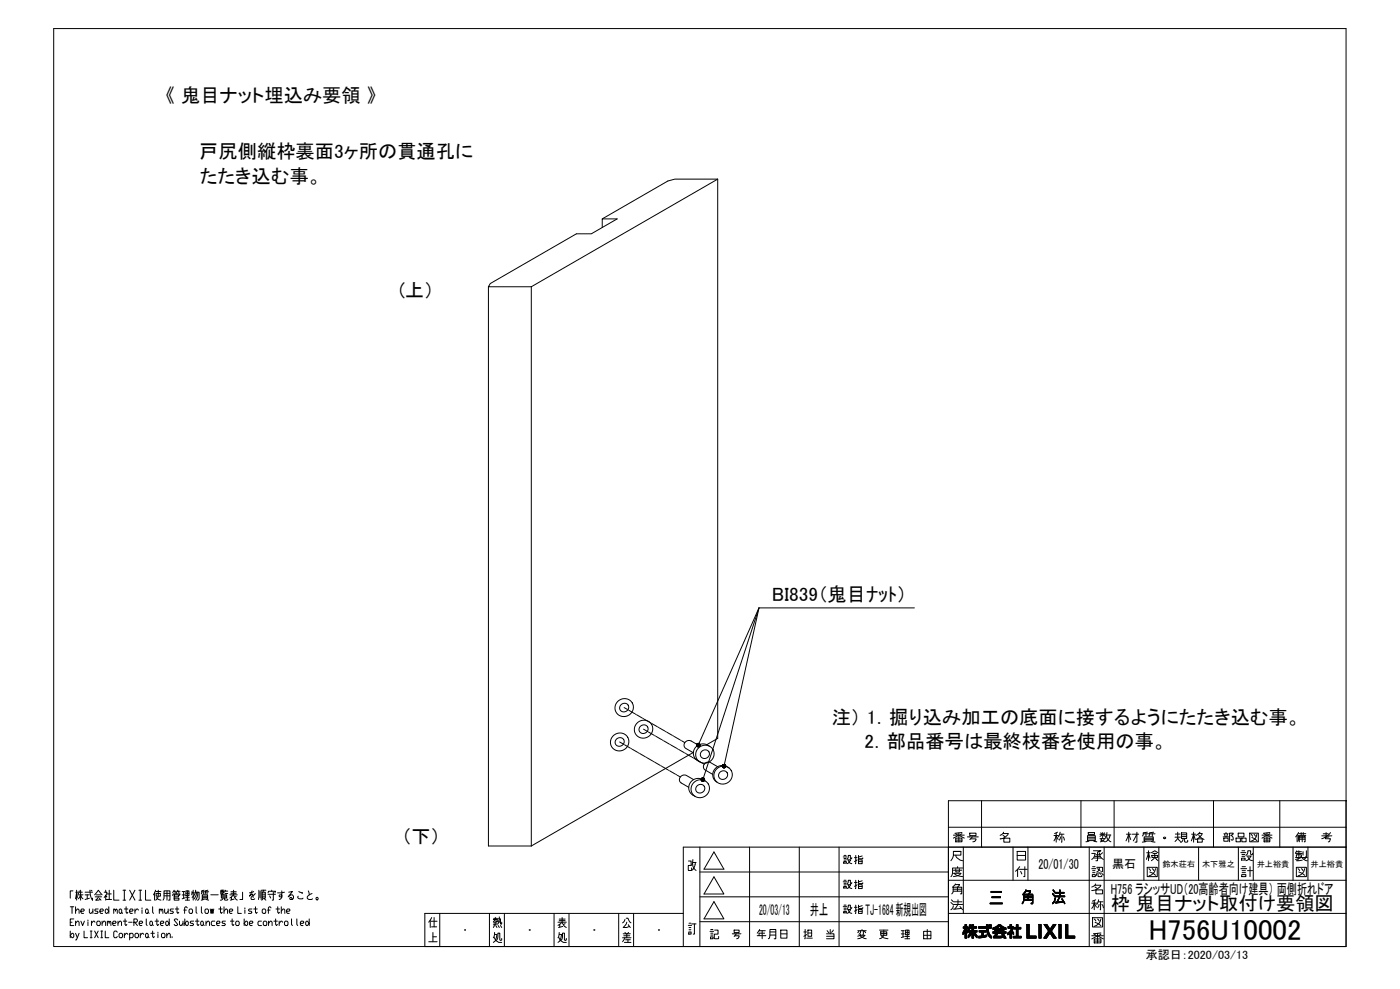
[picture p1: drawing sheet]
<svg xmlns="http://www.w3.org/2000/svg" width="841mm" height="594mm" viewBox="0 0 841 594" stroke-linecap="round" stroke-linejoin="round" font-family="sans-serif">
<!-- layer: TOS_WA -->
<g fill="none" stroke="#000" stroke-width=".6">
<path d="M32 17h777v552h-777zM570 497h239M590 481v28M649 481v28M669 481v28M729 481v28M769 481v28M809 481h-239v88v-60h239h-399v60M809 481h.1M809 481v88h-554v-20h155M414 517h1v3h-2l1 3h1v-2M416 519a5 5 0 0 0 2 4"/>
<path d="M416 518h2M416 516l-1 4M418 518l-1 3-2 2M420 509v60M429 512l6 10h-12zM450 509v60M480 509v60M504 509v60M579 509v40M609 509v20M611 511h5v6h-5zM611 514h5"/>
<path d="M618 509v20M654 509v60M663 509v60M687 509v20M696 509v20M720 509v20M744 509v20M753 509v20M777 509v20M786 509v20M44 535h-2v5M45 536h2"/>
<path d="M46 535v6M46 539v-3l-1 4M47 540l1-2 2 2M47 538h3M47 536h2M48 535l-1 2M48 535v6M51 538h3M51 536h5M52 538v2M54 540h-3M54 535l1 4 1 2v-1"/>
<path d="M55 535h.1M57 538l2-3 2 3M57 539h4M58 538h2M59 539l-2 2 3-1M60 540l1 1M63 536h1l-1 3M64 535v1M64 539v-1v3M64 537h3M66 535v5h-2h3M68 535v6h4"/>
<path d="M74 535h1M75 535v6M78 535l3 6M81 535l-3 6M83 535h2M84 535v6M87 535v6h4M93 536l-1 2M93 535v1v5M93 536h4M94 537h2v1h-2zM94 539l1 1 2 1"/>
<path d="M95 535a6 6 0 0 1-2 6M99 538h3M99 537h3M100 535v6M104 538v-1h4v1M104 535h2M105 538h2v1h-2zM105 540h3v1h-3zM105 535l-1 1M105 539v1M105 535v1M106 536v1"/>
<path d="M107 535h1M107 535l-1 1M107 535l1 1M109 538h2M109 536h2M110 536v4M111 539l-2 1M112 539h2M112 535h2v3h-2zM112 537h2M113 535v6M115 536h2"/>
<path d="M115 536v2M116 535v6M117 538l-2 1M117 536h3v4l-1 1M118 535l-1 3M118 536l-1 4M119 536l-1 5M121 536h2M122 538h3v2h-3zM122 539h3M122 538h3M122 536v1"/>
<path d="M123 535h-2v2M123 536h2M124 536v1M125 535h-2v2M127 537h4M133 536h1h-1M133 538h3v1h-3zM133 539h3M133 538h3M134 535v1M134 536v1M134 539v1l-2 1"/>
<path d="M135 535h-2v2h2M135 539v2h1l1-1M135 535v1M135 537h2M135 535h2M138 539h1v1M138 538h5M139 536h3M139 537h3M140 538l3 3M140 535v3l-1 1M142 538l-1 1"/>
<path d="M146 536v4h-2M151 535l-1 3 2-1v2M152 536h-2M153 537l-2 2v1h2M156 535l-1 5M156 535v4M157 535v5M157 535h3M158 536h1v4h-1zM158 538h1M158 537h1M158 540l-1 1"/>
<path d="M158 535v1M159 540l1 1M161 536v-1h4v1M161 537h4M162 538l1 1M163 535h.1M164 536v5M169 535v3h-1h1v1l-1 1M171 536h-4M173 536h3l-3 3 2-1h1v2h-2l1-1v1M179 538v1l1 1h2M179 536h3l-1 1"/>
<path d="M185 535l1 3M187 537a3 3 0 0 0-2 3h1h2M420 539h150M420 524h150M429 527l6 10h-12zM570 529h239M42 545h2M42 554h1M42 559v4M43 545v4M44 552h-2v4h2M45 547l2-1 1 3"/>
<path d="M45 555l2-2 1 3M45 545v4M45 553v3M49 547h1h1l-1-1h-1v1v2h1M49 553l1 3 1-3M50 559v4h3M53 553h.1M53 554v2M54 546v3l2-2M54 559h1M55 559v4M55 553v3"/>
<path d="M56 546v3M57 559l2 4M57 554l-1-1-1 2M59 553h1v1v2h-1l-1-1zM59 546h-2v1l2 1-1 1h-1M59 559l-2 4M60 547h2v-1h-1l-1 1 1 2h1M61 559h1M61 559v4M61 555l2-2v3M61 553v3M63 559v4h2"/>
<path d="M64 546l1 1-1 2-1-1zM65 554v-1l1 2M65 553v3M65 545v4M66 554v-1l1 1v2M68 555h1l1-1-1-1h-1v1v1v1h1M68 547l1-1v1M68 546v3M69 547l1-1v1v2M70 560v-1h-1l-1 1v3h1h1M71 555l1-2 1 3M71 553v3"/>
<path d="M72 546l1 1v2l-1-1zM73 548l1 1M74 541h1M74 553h2M75 546h2M75 552v3l1 1v-1M76 545v3v1l1-1M77 554h2M78 547h1h1l-1-1h-1v1v1v1h1M80 554h2l1-1-1-1h-2v4M81 554l2 2M81 546v3"/>
<path d="M83 547l-1-1-1 1M83 541h2M84 555h1l1-1-1-1h-1v1v2h1M85 545v1M85 547v2M88 552v3v1M88 546l1 1-1 2-1-1zM89 548l1 1M91 553l1 1-1 2-1-1zM92 555v1M92 545v3v1M92 559v4h1"/>
<path d="M93 553h2M94 552v3l1 1v-1M95 560v1M96 547v-1l1 1M96 546v3M96 555h2v-1v-1h-1l-1 1 1 2h1M97 547v-1l1 1v2M98 541l1-1v-5h3v6h-1M99 546v3l2-2M100 553l2 2-1 1-1-1zM101 546v3M102 552v4"/>
<path d="M104 546h-1l-1 1 2 1v1h-2M105 546h2M106 545v3l1 1v-1M107 553l-1-1h-1v1l2 2-1 1h-1v-1M108 553v3l2-1M110 553v3M110 547h2M111 552v4M111 541h3M112 553l1 1v2l-2-1zM112 545h-1v4M114 546h1l1 1-1 2h-1v-1z"/>
<path d="M116 553h-1l-1 1 2 1v1h-2M117 553h2M118 545v3v1M118 552v3l1 1v-1M121 545v3l1 1M121 553l1 1v2l-1-1zM122 540l-1 1M122 555l1 1M124 546h1v1v2h-1l-1-1zM124 555l1-2 1 3M124 553v3M124 540l1 1"/>
<path d="M126 546l1 3v-3l1 3v-3M129 553h-2v1v2h2M130 555h2v-1v-1h-1l-1 1 1 2h1M131 546h3M132 545v3l1 1 1-1M135 547l1-1 1 3M135 545v4M135 553h-1l-1 1 1 1h1v1h-2M138 547h1h1l-1-1h-1v1v1v1h1M138 553h3M139 552v3l1 1 1-1M141 540l-3 1"/>
<path d="M142 553h1l1 1-1 2h-1v-1zM143 545v4h2M147 552v4M147 545v1M147 547v2M148 553l1 1-1 2-1-1zM150 555h1l1-1-1-1h-1v1v2h1M151 546h-1l-1 1 2 1v1h-2M152 546h3M153 545v3l1 1 1-1M157 553h-2v1v2h2M158 546h1l1 1-1 2h-1v-1z"/>
<path d="M159 553h1v1v2h-1l-1-1zM161 547h1M161 555l2-2v3M161 553v3M163 545h-1h-1v4M165 553h2M166 552v3v1l1-1M166 546h2M167 545v3v1l1-1M168 553v3M169 547l2-1v3M169 545v4"/>
<path d="M170 554l-1-1-1 2M171 553h1l1 1-1 2h-1v-1zM172 547h2v-1h-1l-1 1 1 2h1M175 552v3l1 1M178 552v3l1 1M180 555h2l1-1-1-1h-1l-1 1 1 2h1M184 553l2 2-1 1-1-1zM186 552v4M258 553v1M259 553h4M259 557h3M259 551l-1 2v4"/>
<path d="M261 551v6M264 549v20M279 559h.1M294 549v20M296 554h3M297 552h2M297 556l-1 1M297 552l-1 2M297 554v1M298 551v1h-2h3M298 556l1 1M298 552v1h1"/>
<path d="M299 555l-3 1M299 552h2v3v-1M299 553l1 1M299 556l1 1M300 551v2l-1 2M301 556v1M303 549v20M318 559h.1M333 549v20M335 556l1-1v2M335 554h5M336 552h3"/>
<path d="M336 553h3M338 554l1 2 1 1M338 551v3l-2 1M338 556l-2 1M339 555h-1M342 549v20M357 559h.1M372 549v20M375 552l-1 2M376 552h1l2 2M377 554l-3 3 4-1M377 555l2 2"/>
<path d="M381 549v20M396 559h.1M413 556h2M414 560h1v1h-1zM414 558h1M414 557h1M414 555h1M415 555h3M417 555v6h-1M420 554h150M429 542l6 10h-12zM570 549h239"/>
<path d="M579 560v1M579 557v1M579 559v2M579 559v1M579 558v2M580 557v3M580 555h1v2v1v1v1v4h-1v-4l-2 1 2-3h-1v-1h1zM580 555v9M581 555v9M581 557v1M581 558v2M581 559v1"/>
<path d="M582 557v2M582 559v1M582 557v1M582 556h1v1h1v-2h1v2h2v1h-2v1h2v1h-1l1 2v1l-2-3v4h-1v-4l-2 3v-1l1-2h-1v-1h2v-1h-1l-1 1zM582 556v2M583 556v2M583 559v1M583 559v3M583 556h.1M583 557v1M583 559v2M584 557v1"/>
<path d="M584 559v2M584 555v9M585 555v9M585 557v1M585 559v2M586 557v1M586 559v3M586 559v1M587 557v1M587 559v1M588 557h5v-2h1v2h2v1h-2l2 6-3-3v-3h-5zM588 557v1"/>
<path d="M588 559h4v1h-1v2h2v1h-5v-1h2v-2h-2zM588 559v1M589 557v1M589 559v1M590 557v1M590 559v1M590 559v4M591 557v1M591 559v4M591 559v1M592 557v1M592 559v1"/>
<path d="M593 555v4M593 555v5M593 555v6M594 555v7M594 557v1M594 558v4M594 556h2h-2zM594 556h.1M595 556h.1M595 557v1M596 557l4-1h1l3 1v1l-6 1v-1h-2zM596 560h8v1h-5v1h3v-1h1l1 3h-1v-1h-6v-1l1-1h-2z"/>
<path d="M596 557v1M596 560v1M597 557v1M597 560v1M598 557v1M598 560v1M598 557v2M598 558l2-2 3 2zM598 560v3M599 557v2M599 560v3M599 556v2"/>
<path d="M599 558v1M599 560v2M599 556v1M599 560v1M600 556v1M600 558v1M600 560v1M600 556h.1M601 556v1M601 558v1M601 560v1M602 556v1"/>
<path d="M602 558v1M602 560v1M602 556v2M602 557v2M603 557v2M603 560v1M603 557v1M604 557v1M604 560v1M606 557v1M606 560v1M607 557v1"/>
<path d="M607 559v2M607 555h1v2h1l-1 2 1 1v1l-1-1v4h-1v-3l-2 1v-2l3-2h-2v-1h1zM607 555v3M607 559v5M607 558v6M608 555v9M608 557v3M608 557v4M608 557v2M608 559v2M608 560v1M609 560v1"/>
<path d="M609 557v1M610 557v1M611 555h1v2h1v1h-1v4h2v1h-5v-1h2v-4h-2v-1h2zM611 555v8M612 557v1M613 557v1M617 555h1v7h4v2h-5zM617 555v9M618 555v9M624 555h1v9h-1zM624 555v9M625 555v9"/>
<path d="M627 555h2l2 3 2-3h1l-2 4 3 5h-2l-2-4-2 4h-2l3-5zM627 555v1M628 555v1M628 555v2M629 555v2M629 555v3M629 556v2M629 556v3M630 556v3M630 560v2M630 557v2M630 557v5"/>
<path d="M630 557v4M630 558v3M631 558v3M631 558v2M631 557v5M632 557v5M632 557v2M632 560v2M632 556v3M632 556v2M633 556v2M633 555v3"/>
<path d="M633 555v2M634 555v1M636 555h2v9h-2zM636 555v9M637 555v9M640 555h2v7h4v2h-6zM640 555v9M641 555v9M43 561h1v2l-2-1zM45 561l1 2M48 561l-2 4h-1M54 563h1"/>
<path d="M61 563h1M72 561h1h1l-1 2h-1zM75 561v2M77 561h-1l-1 1M78 561h1h1l-1 2h-1M78 561v4M82 561h1v2h-1h-1zM84 561v2M86 561h-1l-1 1M88 561h1l-1 2h-1zM89 563h1M91 561h2"/>
<path d="M95 561v2M98 561h1v2h-1h-1zM100 562l2-1v2M100 561v2M103 563h.1M258 566h5M260 563h2M260 560v6M297 563l1 2 2 1h1M297 561h2l-2 4-1 1M297 560l-1 3M301 564v1h-1v-4h-1v3l-1 1"/>
<path d="M336 563l1 2 1 1h2M336 561h1l-1 4-1 1M336 560l-1 3M340 564v1h-1v-4h-1v3l-1 1M374 563h5M374 561h5M375 562h3M375 566h4M375 563l-1 3M375 560l1 1M376 564h3M377 561v2"/>
<path d="M377 564v2M378 560l-1 1M582 562v1M582 561v2M583 561v1M583 560v2M586 560v2M586 561v1M586 561v2M587 562v1M588 562v1M589 562v1"/>
<path d="M590 562v1M591 562v1M592 562v1M593 562v1M594 560v2M594 561v2M595 561v2M595 562v1M595 562v2M597 562v1M598 562v1M598 561v2"/>
<path d="M599 562v1M600 562v1M601 562v1M602 562v1M602 561h.1M602 561v1M602 561v2M603 561v2M603 561v3M603 562v2M604 562v2M604 563v1"/>
<path d="M605 560v2M609 562v1M610 562v1M612 562v1M613 562v1M618 562v2M619 562v2M620 562v2M621 562v2M622 562v2M627 563v1M628 563v1"/>
<path d="M628 562v2M629 561v3M629 561v2M629 560v3M629 560v2M632 560v3M633 561v2M633 561v3M633 562v2M634 562v2M634 563v1M642 562v2"/>
<path d="M643 562v2M644 562v2M645 562v2M646 562v2"/>
<circle cx="190" cy="540" r=".7"/>
</g>
<!-- layer: TOS_S1 -->
<g fill="#000" stroke="#000" stroke-width=".6">
<path d="M422 467v1z"/>
<path d="M418 448h1zM418 448h1z"/>
<path d="M419 447v1zM419 447v1zM418 447l1 1z"/>
<path d="M419 447v1zM419 447v1zM419 447v1z"/>
<path d="M419 448v1zM419 448v1zM419 448v1z"/>
<path d="M419 447v1zM419 447v1zM419 447v1z"/>
<path d="M419 448v1zM419 448l1 1zM419 448h1z"/>
<path d="M419 447v1zM419 447v1zM419 447v1z"/>
<path d="M419 448h1zM419 448h1zM419 448h1z"/>
<path d="M420 447l-1 1zM420 447l-1 1zM420 447l-1 1z"/>
<path d="M419 448h1zM419 448h1zM419 448h1z"/>
<path d="M419 448l1-1zM420 447l-1 1zM420 447l-1 1z"/>
<path d="M419 448h1zM419 448h1zM419 448l1-1z"/>
<path d="M419 448l1-1zM419 448l1-1zM419 448l1-1z"/>
<path d="M434 460h1zM434 460h1zM434 460h1z"/>
<path d="M434 460h1zM434 460h1zM434 460h1z"/>
<path d="M434 459l1 1zM434 460h1zM434 460h1z"/>
<path d="M435 459v1zM435 459v1zM434 459l1 1z"/>
<path d="M435 459v1zM435 459v1zM435 459v1z"/>
<path d="M436 459l-1 1zM435 459v1zM435 459v1z"/>
<path d="M435 460h1zM435 460h1zM435 460h1z"/>
<path d="M421 468h1zM421 469l1-1zM421 469l1-1z"/>
<path d="M421 468h1zM421 468h1zM421 468h1z"/>
<path d="M421 469l1-1zM421 469l1-1zM422 468v1z"/>
<path d="M421 468h1zM421 468h1z"/>
<path d="M422 468v1zM422 468v1z"/>
<path d="M422 468v1zM422 468v1zM422 468v1z"/>
<path d="M422 467v1zM422 467v1zM422 467v1z"/>
<path d="M422 468v1zM422 468l1 1zM422 468l1 1z"/>
<path d="M423 467l-1 1zM422 467v1zM422 467v1z"/>
<path d="M422 468l1 1zM422 468l1 1zM422 468l1 1z"/>
<path d="M423 468h-1zM423 467l-1 1zM423 467l-1 1z"/>
<path d="M422 468l1 1zM422 468l1 1zM422 468h1z"/>
<path d="M422 468h1zM422 468h1zM422 468h1z"/>
<path d="M422 468h1zM422 468h1zM422 468h1z"/>
<path d="M434 460h1zM434 461l1-1zM434 461l1-1z"/>
<path d="M434 461l1-1zM434 461l1-1zM435 460l-1 1z"/>
<path d="M435 460l-1 1zM435 460v1z"/>
<path d="M435 460v1zM435 460v1zM435 460v1z"/>
<path d="M435 460v1zM435 460v1zM435 460l1 1z"/>
<path d="M435 460l1 1zM435 460l1 1zM435 460l1 1z"/>
<path d="M435 460l1 1zM435 460h1zM435 460h1z"/>
<path d="M435 460h1zM435 460h1zM435 460h1z"/>
</g>
<!-- layer: 0 -->
<path d="M456 365l-34 103M456 365l-37 83M456 365l-21 95" fill="none" stroke="#000" stroke-width=".6"/>
<!-- layer: TOS_S1 -->
<g fill="none" stroke="#000" stroke-width=".6">
<path d="M431 108h-26l-4 1-39 22M431 108v336l-6 3M431 108l-112 64M362 137v-6h9l-16 9h-9l-51 30-2 2h26M293 172v336h26M319 172v336M417 452l-98 56M419 448l-4-3h-2l-1 1a2.4 2.4 0 0 0 0 4l5 2M426 448h-1a6 6 0 0 0-7 1 6 6 0 0 0 1 8l1 1M417 468l-5-2h-2l-1 1a2.4 2.4 0 0 0 0 3l5 3M424 469l-2-1a6 6 0 0 0-7 2 6 6 0 0 0 1 8h2M431 461l-5-3h-2l-1 1a2.4 2.4 0 0 0 1 4l4 2"/>
<path d="M438 461h-1a6 6 0 0 0-8 1 6 6 0 0 0 2 8"/>
<circle cx="375" cy="425" r="2.7"/>
<circle cx="375" cy="425" r="5"/>
<circle cx="387" cy="438" r="5"/>
<circle cx="387" cy="438" r="2.7"/>
<circle cx="372" cy="446" r="2.7"/>
<circle cx="372" cy="446" r="5"/>
<circle cx="424" cy="453" r="5"/>
<circle cx="424" cy="453" r="2.7"/>
<circle cx="421" cy="474" r="2.7"/>
<circle cx="421" cy="474" r="5"/>
<circle cx="435" cy="466" r="5"/>
<circle cx="435" cy="466" r="2.7"/>
</g>
<!-- layer: TOS_K3 -->
<g fill="none" stroke="#000" stroke-width=".6">
<path d="M375 425l2 1M377 426l1 1M378 427l3 2M382 429h.1M382 429l4 2M386 432h1M387 438l1 1M387 432l3 2M389 439h.1M390 440l3 2M391 434h.1M392 435l3 2"/>
<path d="M395 437h1M396 437l3 2M400 439v1M401 440l3 2M372 446l2 1M374 447h1M375 447l4 2M379 450h.1M380 450l3 2M383 452h1M384 453l4 2M388 455h.1"/>
<path d="M389 455l3 2M393 457v1M393 458l4 2M393 442h1M394 442l3 2M398 444v1M399 445l3 2M402 447h1M403 448l4 1M404 442h1M405 442l3 2M407 450h.1"/>
<path d="M408 450l3 2M409 445h.1M410 445l1 1M411 452l1 1M412 453l4 2M416 455h.1M417 455l3 2M420 458h1M421 458l2 1M397 460h.1M398 460l3 2M402 463h.1"/>
<path d="M402 463l4 2M406 465h1M407 466l2 1"/>
</g>
<!-- layer: TOS_M1 -->
<path d="M456 365h93" fill="none" stroke="#000" stroke-width=".6"/>
<text font-size="17.4" x="690" y="565">H756U10002</text>
<text font-size="12.3" x="594" y="544">三 角 法</text>
<g font-size="11.6">
<text x="99" y="61">《 鬼目ナット埋込み要領 》</text>
<text x="120" y="95">戸尻側縦枠裏面3ヶ所の貫通孔に</text>
<text x="120" y="110">たたき込む事。</text>
<text x="240" y="179">(上）</text>
<text x="464" y="361">BI839（鬼目ﾅｯﾄ）</text>
<text x="500" y="435">注） 1．掘り込み加工の底面に接するようにたたき込む事。</text>
<text x="500" y="450">2．部品番号は最終枝番を使用の事。</text>
<text x="241" y="506">（下）</text>
<text x="667" y="547">枠 鬼目ナット取付け要領図</text>
</g>
<g font-size="10.1">
<text x="655" y="518">承</text>
<text x="688" y="518">検</text>
<text x="744" y="518">設</text>
<text x="777" y="518">製</text>
<text x="570" y="528">度</text>
<text x="609" y="528">付</text>
<text x="655" y="528">認</text>
<text x="744" y="528">計</text>
<text x="570" y="548">法</text>
<text x="655" y="548">称</text>
<text x="655" y="568">番</text>
</g>
<g font-size="9.7">
<text x="572" y="507">番号</text>
<text x="600" y="507">名 称</text>
<text x="651" y="507">員数</text>
<text x="675" y="507">材質・規格</text>
<text x="733" y="507">部品図番</text>
<text x="777" y="507">備 考</text>
<text x="570" y="518">尺</text>
<text x="688" y="528">図</text>
<text x="778" y="528">図</text>
<text x="570" y="538">角</text>
<text x="655" y="538">名</text>
<text x="655" y="558">図</text>
<text x="425" y="565">記 号</text>
<text x="454" y="565">年月日</text>
<text x="482" y="565">担 当</text>
<text x="514" y="565">変 更 理 由</text>
</g>
<g font-size="9.3">
<text x="456" y="549">20/03/13</text>
<text x="487" y="549">井上</text>
<text x="520" y="550">TJ-1684 新規出図</text>
</g>
<g font-size="8.8">
<text x="505" y="520">設指</text>
<text x="505" y="535">設指</text>
<text x="505" y="550">設指</text>
</g>
<g font-size="8.7">
<text x="624" y="522">20/01/30</text>
<text x="667" y="537">H756 ラシッサUD（20高齢者向け建具） 両側折れドア</text>
</g>
<g font-size="7.2">
<text x="668" y="521">黒石</text>
<text x="688" y="576">承認日：2020/03/13</text>
</g>
<g font-size="4.9">
<text x="698" y="521">鈴木荘右</text>
<text x="722" y="521">木下雅之</text>
<text x="755" y="521">井上裕貴</text>
<text x="787" y="521">井上裕貴</text>
</g>
</svg>
